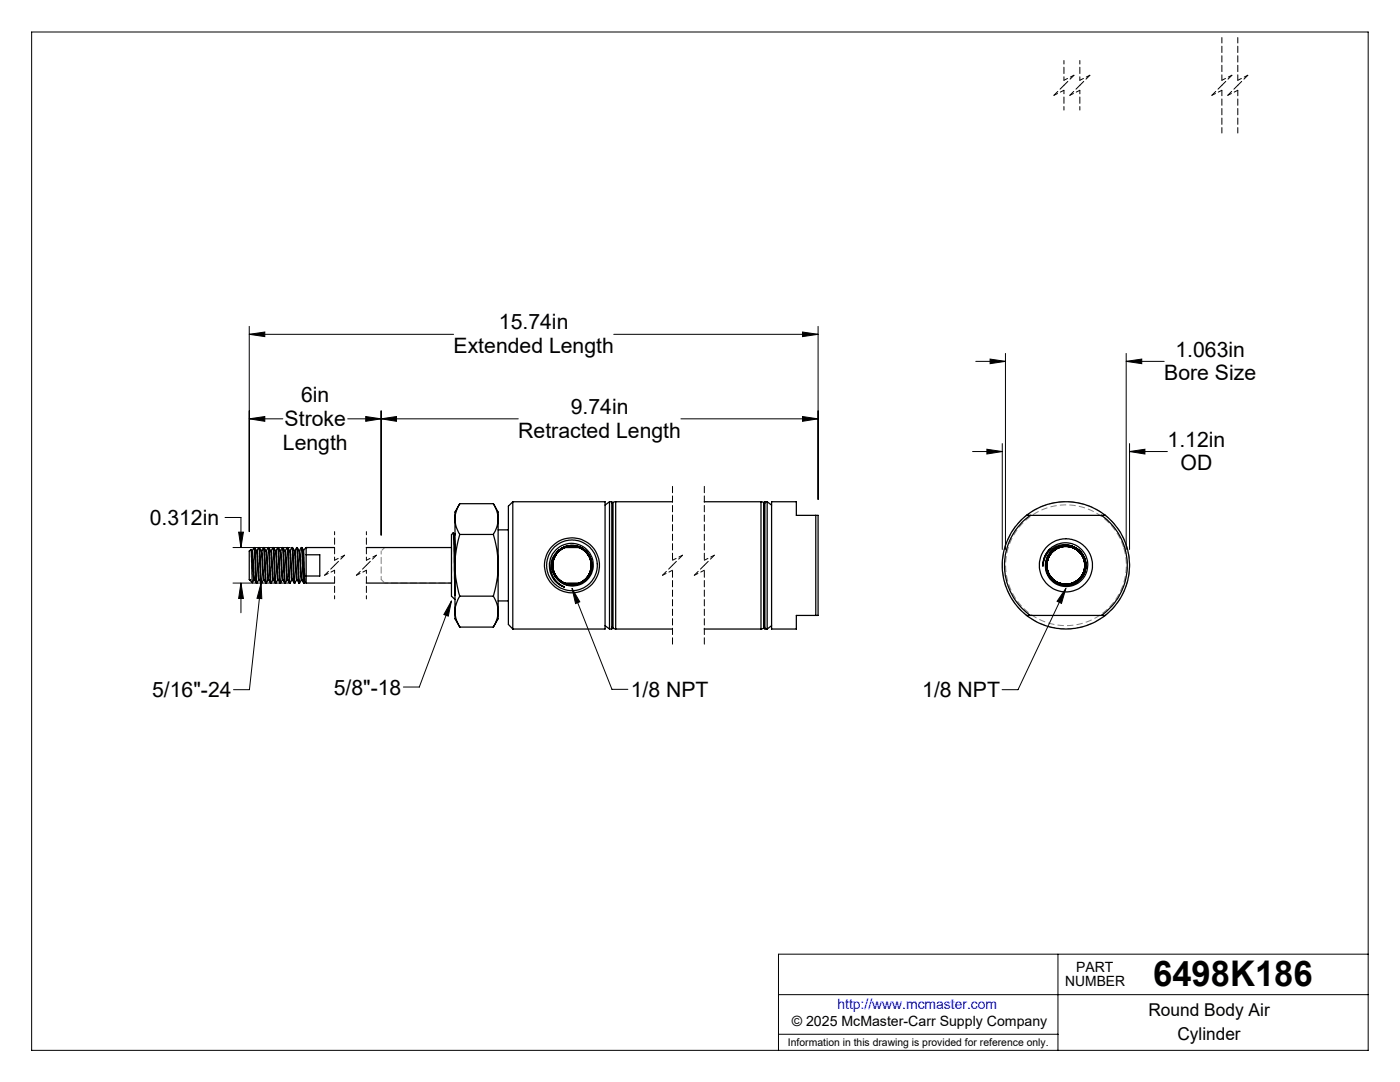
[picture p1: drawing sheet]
<svg xmlns="http://www.w3.org/2000/svg" width="279mm" height="216mm" viewBox="0 0 279 216" stroke-linecap="round" stroke-linejoin="round" font-family="sans-serif">
<g fill="none" stroke="#000" stroke-width=".2">
<path d="M6.3 6.4h266.7v203.2h-266.7zM49.7 66.7l3.1-.4v.9zM49.7 65.1v41M49.7 66.7h40.8M122.5 66.7h40.8M160.2 66.3l3.1 .4-3.1 .5zM163.3 65.1v34.6M194.7 72.1h6M197.6 71.6l3.1 .5-3.1 .5zM200.7 70.5v39.1M224.8 72.1l3.1-.5v1zM224.8 70.5v39.1"/>
<path d="M224.8 72.1h7.5M49.7 83.6l3.1-.5v1zM49.7 83.6h6.7M69.4 83.6h34M73 83.1l3.1 .5-3.1 .5zM76.1 83.6l3-.5v1zM76.1 82v24.8M135.9 83.6h27.4M160.2 83.1l3.1 .5-3.1 .5zM194.1 90.1h5.9M197 89.6l3 .5-3 .5zM200 88.5v21.1"/>
<path d="M225.4 90.1l3.1-.5v1zM225.4 88.5v21.1M225.4 90.1h7.6M44.9 103.3h3.2v6M46.5 109.3h11.4M46.5 116.3h11.4M47.6 106.2h1l-.5 3.1zM48.1 116.3l.5 3.1h-1zM48.1 116.3v6M52.1 116.3l.1 3.2-.9-.1zM52.1 116.3l-2.3 21.3h-3.2M90.1 119.9l-.6 3-.9-.3z"/>
<path d="M90.1 119.9l-6.4 17.2h-3.2M114.2 117.4l1.5 2.7-.8 .3zM114.2 117.4l7.9 20.1h3.2M212.7 117.4l-.9 3-.8-.4zM212.7 117.4l-9.5 20.2h-3.2M155.4 198.5h117.6M211.1 190.4v19.2M273 190.4h-117.6v19.2M155.4 206.4h55.7"/>
</g>
<path d="M224.3 109.3a12 12 0 0 0-20.1-5 12 12 0 0 0 5.2 20.1 12 12 0 0 0 15.1-14.2l-.2-.9" fill="none" stroke="#808080" stroke-width=".2" stroke-dasharray="1.3 .6" stroke-dashoffset="-.1" stroke-linecap="butt"/>
<path d="M224.9 109.1a12.7 12.7 0 0 0-21.2-5.2 12.7 12.7 0 0 0 5.5 21.1 12.7 12.7 0 0 0 15.9-14.9l-.2-1" fill="none" stroke="#808080" stroke-width=".2" stroke-dasharray="1.3 .6" stroke-dashoffset=".7" stroke-linecap="butt"/>
<path d="M212.3 12.1v3.9M212.3 18v4M215.5 12.1v3.9M215.5 18v4M66.8 106.1v5.7M66.8 113.8v5.7M73.1 106.1v5.7M73.1 113.8v5.7" fill="none" stroke="#000" stroke-width=".2" stroke-dasharray="1.3 .6" stroke-dashoffset=".6"/>
<g fill="none" stroke="#000" stroke-width=".2" stroke-dasharray="1.3 .6" stroke-dashoffset=".5">
<path d="M210.3 19l2-1M212.3 16l2-1M213.5 19l2-1M215.5 16l2-1M241.9 19l2-1M243.9 16l2-1M245 19l2-1M247 16l2-1M64.8 114.8l2-1M66.8 111.8l2-1M71.1 114.8l2-1M73.1 111.8l2-1"/>
<path d="M132.2 114.8l2-1M134.2 111.8l2-1M138.6 114.8l2-1M140.6 111.8l2-1"/>
</g>
<g fill="none" stroke="#000" stroke-width=".2" stroke-dasharray="1.3 .6" stroke-dashoffset=".2">
<path d="M212.3 17l-2 2M214.3 15l-2 2M215.5 17l-2 2M217.5 15l-2 2M243.9 7.5v8.5M243.9 17l-2 2M243.9 18v8.5M245.9 15l-2 2M247 7.5v8.5M247 17l-2 2M247 18v8.5M249 15l-2 2"/>
<path d="M66.8 112.8l-2 2M68.8 110.8l-2 2M73.1 112.8l-2 2M75.1 110.8l-2 2M134.2 112.8l-2 2M136.2 110.8l-2 2M140.6 112.8l-2 2M142.6 110.8l-2 2"/>
</g>
<path d="M134.2 96.9v14.9M140.6 96.9v14.9M134.2 113.8v14.9M140.6 113.8v14.9" fill="none" stroke="#000" stroke-width=".2" stroke-dasharray="1.3 .6" stroke-dashoffset="-.1"/>
<path d="M76.8 116.3h13.3M90.1 109.2h-13.3" fill="none" stroke="#808080" stroke-width=".2" stroke-dasharray="1.3 .6" stroke-dashoffset=".6"/>
<path d="M76.1 115.6l.7 .7M76.8 109.2l-.7 .8" fill="none" stroke="#808080" stroke-width=".2" stroke-dasharray="1.3 .6" stroke-dashoffset=".5"/>
<path d="M76.1 110v5.6" fill="none" stroke="#808080" stroke-width=".2" stroke-dasharray="1.3 .6" stroke-dashoffset=".7"/>
<path d="M90.1 116.3v-7.1" fill="none" stroke="#808080" stroke-width=".2" stroke-dasharray="1.3 .6" stroke-dashoffset="-.1"/>
<g fill="#000">
<path d="M49.7 66.7l3.1-.4v.9zM160.2 66.3l3.1 .4-3.1 .5zM47.6 106.2h1l-.5 3.1zM48.1 116.3l.5 3.1h-1zM49.7 83.6l3.1-.5v1zM73 83.1l3.1 .5-3.1 .5zM76.1 83.6l3-.5v1zM160.2 83.1l3.1 .5-3.1 .5zM197 89.6l3 .5-3 .5zM225.4 90.1l3.1-.5v1zM197.6 71.6l3.1 .5-3.1 .5zM224.8 72.1l3.1-.5v1z"/>
<path d="M52.1 116.3l.1 3.2-.9-.1zM90.1 119.9l-.6 3-.9-.3zM114.2 117.4l1.5 2.7-.8 .3zM212.7 117.4l-.9 3-.8-.4z"/>
</g>
<g fill="none" stroke="#000" stroke-width=".25">
<path d="M49.8 115.7h.1M49.8 115.7l.1 .1M50.1 109.6l.3 6.7M50.1 109.6l-.4 .4v5.6l.7 .7M50.1 109.6l.1 .3M50.2 109.9h.1M50.2 109.9l.5 5.8M50.3 109.9l.5 5.7 .4 .7M50.3 109.9l.4-.6 .5 7M50.7 109.3a1.47 1.47 0 0 1 .2 1.3l.4 5.7h-.1M50.8 115.7l-.4 .6M50.8 109.3l.4 .6"/>
<path d="M51.2 109.9h.1M51.2 109.9l.4 5.8M51.3 109.9l.3-.6 .5 7M51.3 109.9l.3 5a2.05 2.05 0 0 0 .5 1.4M51.6 109.3h.2l.1 1.7 .3 5.3h-.1M51.8 109.3a4.4 4.4 0 0 1 .5 2.7l.3 3.7M51.8 115.7l-.5 .6M52.1 109.9h.1l.1 .4 .3 4.3a2.43 2.43 0 0 0 .5 1.7M52.2 109.9l.4-.6 .5 7M52.6 109.3l.2 .2 .4 6.8M52.7 109.3l.4 .6M52.7 115.7h-.1l-.4 .6"/>
<path d="M53.1 109.9h.1M53.1 109.9l.4 5.8M53.1 116.3h.1M53.2 109.9l.3-.6 .4 5.7a1.47 1.47 0 0 0 .2 1.3M53.2 109.9l.3 4.7a2.64 2.64 0 0 0 .5 1.7M53.5 109.3h.2l.1 .7 .3 6.3M53.7 109.3l.3 .6M53.7 115.7h-.2l-.3 .6M54 109.9h.1M54 109.9l.5 5.8M54.1 109.9l.4-.6 .3 5.7a1.47 1.47 0 0 0 .3 1.3M54.1 109.9l.4 4.7a2.64 2.64 0 0 0 .4 1.7"/>
<path d="M54.5 109.3a1.47 1.47 0 0 1 .2 1.3l.4 5.7M54.6 115.7l-.5 .6M54.6 109.3l.4 .6M55 109.9h.1M55 109.9l.4 5.8M55.1 109.9l.3-.6 .5 7M55.1 109.9l.3 5.2 .1 .6 .4 .6M55.4 109.3a1.47 1.47 0 0 1 .3 1.3l.3 5.7h-.1M55.5 115.7l-.4 .6M55.6 109.3a5.7 5.7 0 0 1 .5 3.1l.2 3.3M55.9 109.9h.1l.1 .4 .3 4.6a2.05 2.05 0 0 0 .4 1.4M56 109.9l.4-.6 .4 7"/>
<path d="M56.3 115.7l-.3 .6M56.4 115.7h.1M56.4 109.3h.1l.1 .2 .3 6.8M56.5 109.3l.3 .6M56.8 109.9h.1M56.8 109.9l.5 5.8M56.8 116.3h.1M56.9 109.9l.4-.6 .4 6.8v.2h.2M56.9 109.9l.4 4.7a2.64 2.64 0 0 0 .4 1.7M57.3 109.3h.1l.1 .7 .4 6.3M57.4 109.3l.4 .6M57.4 115.7h-.1l-.4 .6"/>
<path d="M57.8 109.9h.1M57.8 109.9l.4 5.8M57.9 109.9l.3-.6 .5 7M57.9 109.9l.3 4.7a2.64 2.64 0 0 0 .5 1.7M58.2 109.3h.2l.1 .4 .3 6.6M58.3 115.7l-.4 .6M58.4 109.3l.3 .6M58.7 109.9h.1M58.7 109.9l.5 5.8M58.7 116.3h.1M58.8 109.9l.4-.6 .5 7M58.8 109.9l.4 4.7a2.64 2.64 0 0 0 .5 1.7"/>
<path d="M59.2 109.3a1.47 1.47 0 0 1 .2 1.3l.4 5.7M59.3 115.7l-.5 .6M59.3 109.3l.4 .6M59.7 116.3h.1M59.7 109.9h.1M59.7 109.9l.4 5.8M59.8 109.9l.3-.6 .5 7M59.8 109.9l.3 4.7a2.43 2.43 0 0 0 .5 1.7M60.1 109.3a1.47 1.47 0 0 1 .3 1.3l.3 5.7h-.1M60.3 109.3l.3 .5M60.3 115.7l-.5 .6M60.6 109.8l.3 6.2-.2 .3"/>
<path d="M60.9 116.1l.2 .2M61.1 109.3h.1M61.1 114.9v1.4M61.1 109.3v1.4M61.1 110.7v4.2M61.1 110.7h2.7v4.2h-2.7M61.1 116.3h5.6M61.1 109.3h5.6M61.1 109.3l-.5 .5M73.1 116.3h17M73.1 109.3h17M90.5 106.3l.3 12.5"/>
<path d="M90.5 106.3l-.4 .4v12.3l.7 .6M90.5 106.3l.1 .2M90.6 106.5h.1M90.6 106.5l.2 3.1M90.7 106.5l.1 .3M90.8 103.6a5.6 5.6 0 0 0 1 3M90.8 112.8v9.2M90.8 112.8a22.7 22.7 0 0 0 1 6.2M90.8 103.6v9.2M90.8 106.4l-.1 .1M91.8 100.5a5.9 5.9 0 0 0-1 3.1M91.8 119a6.2 6.2 0 0 0-1 3"/>
<path d="M91.8 106.6l-.7 3.1-.3 3.1M91.8 100.5l-1 1.7v1.4M91.8 100.5h6.7M91.8 106.6h6.7M91.8 119h6.7M98.5 100.5a5.9 5.9 0 0 1 .9 3.1M98.5 106.6l.7 3.1 .2 3.1M98.5 119a5.9 5.9 0 0 1 .9 3M98.5 100.5l.9 1.7v1.4M99.4 103.6a5.8 5.8 0 0 1-.9 3M99.4 103.6v9.2M99.4 112.8a22.7 22.7 0 0 1-.9 6.2"/>
<path d="M99.4 112.8v9.2M99.4 105.7h2.1M99.4 119.9h2.1M102.3 100.1h18.5v25.4h-18.5M102.3 100.1v25.4M102.3 100.1l-.8 .9v23.6l.8 .9M110.5 115.6l1 .9 1.1 .6M111.5 109.8a4.1 4.1 0 0 0 1.7 7 4.1 4.1 0 0 0 5.1-5.1 4.4 4.4 0 0 0-7.3-2 4.4 4.4 0 0 0 1.6 7.4M111.5 109.8a4.3 4.3 0 0 0 1.1 7.3M111.5 109.8a4 4 0 0 1 6.4 1.6 4 4 0 0 1-3.7 5.3 4 4 0 0 1-3.7-5.3 4 4 0 0 1 6.4-1.5 4 4 0 0 1-1.1 6.5 4 4 0 0 1-5.6-3.5 3.9 3.9 0 0 1 5.1-3.9 3.9 3.9 0 0 1 2 6.1 3.9 3.9 0 0 1-6.4 0 3.9 3.9 0 0 1 2.1-6.1 3.9 3.9 0 0 1 5 4 3.9 3.9 0 0 1-5.5 3.3 3.9 3.9 0 0 1-1-6.4 3.9 3.9 0 0 1 6.3 1.7 3.9 3.9 0 0 1-4.1 5.1 3.9 3.9 0 0 1-3.1-5.6 3.9 3.9 0 0 1 6.4-.8 3.9 3.9 0 0 1-1.6 6.2 3.8 3.8 0 0 1-4.8-2.2 3.8 3.8 0 0 1 1.9-5 3.8 3.8 0 0 1 5 1.8M112.7 116.3h2.9M112.7 109.3h2.9"/>
<path d="M114 109a3.8 3.8 0 0 0-3.2 5.6 3.8 3.8 0 0 0 6.4 .7 3.8 3.8 0 0 0-1.9-6.2 3.9 3.9 0 0 0-4.9 4.1 3.9 3.9 0 0 0 5.6 3.1 3.9 3.9 0 0 0 .8-6.3 3.9 3.9 0 0 0-6.3 1.7 3.9 3.9 0 0 0 4.1 5 3.9 3.9 0 0 0 2.9-5.8 3.9 3.9 0 0 0-6.4-.5 3.9 3.9 0 0 0 1.9 6.2 3.9 3.9 0 0 0 5.1-3.9 3.9 3.9 0 0 0-5.7-3.4 3.9 3.9 0 0 0-.7 6.6 3.9 3.9 0 0 0 6.3-2.2 3.9 3.9 0 0 0-4.6-4.7 3.9 3.9 0 0 0-2.6 6 3.9 3.9 0 0 0 6.6 .1 4 4 0 0 0-.7-5.3 4 4 0 0 0-5.4 .2M115.2 109.1l.2 .1M121.6 100.1v25.4M121.6 100.1h.5v25.4h-.5M121.6 100.1l-.8 .7M122.3 100.3v25M122.3 100.3l-.2 .1M122.9 100.1l-.6 .2M122.9 100.1v25.4M122.9 100.1h11.3M140.5 100.1h11.4M151.9 100.1l.5 .2"/>
<path d="M151.9 100.1v25.4M152.4 100.3v25M152.4 100.3l.2 .1M153.1 100.1v25.4M153.1 100.1h-.5v25.4h.5M153.1 100.1l.9 .7M154 100.1h4.9v2.7h4.4v20h-4.4v2.7h-4.9zM162.8 102.8v20M204.9 102.8a12.7 12.7 0 0 0 0 20M204.9 102.8a12.7 12.7 0 0 1 15.7 0M204.9 102.8h15.7M205.6 102.8a12.3 12.3 0 0 0 0 20"/>
<path d="M209.5 109.5a4.6 4.6 0 0 0-1.4 3.4M213 108.8a4 4 0 0 1 3.1 6.1 4 4 0 0 1-6.8 0 4 4 0 0 1 3.1-6.1 4 4 0 0 1 4.2 5.1 4 4 0 0 1-6.2 2 4 4 0 0 1 .3-6.5 3.9 3.9 0 0 1 5.9 2.7 3.9 3.9 0 0 1-4.6 4.5 3.9 3.9 0 0 1-2.6-5.9 3.9 3.9 0 0 1 6.6-.2 3.9 3.9 0 0 1-2.5 6.1 3.9 3.9 0 0 1-4.6-4.7 3.9 3.9 0 0 1 6.1-2.3 3.9 3.9 0 0 1-.3 6.5 3.9 3.9 0 0 1-5.9-2.9 3.9 3.9 0 0 1 5-4.2 3.9 3.9 0 0 1 1.8 6.3 3.9 3.9 0 0 1-6.4-.9 3.8 3.8 0 0 1 3.4-5.5 3.8 3.8 0 0 1 3.7 5.3 3.8 3.8 0 0 1-6.4 1.3 3.8 3.8 0 0 1 1.2-6.2 3.8 3.8 0 0 1 5.4 3.3 3.8 3.8 0 0 1-5.1 3.8 3.8 3.8 0 0 1-1.5-6.3 3.8 3.8 0 0 1 6.3 1.4 3.8 3.8 0 0 1-4 5.1 3.8 3.8 0 0 1-2.8-5.7 3.8 3.8 0 0 1 6.4-.2 3.8 3.8 0 0 1-2.4 5.8h-1.3l-.6-.2 .5 .2a3.8 3.8 0 0 0 4.4-4.4 3.8 3.8 0 0 0-5.8-2.5 3.8 3.8 0 0 0-.2 6.2 3.8 3.8 0 0 0 5.9-2.1 3.8 3.8 0 0 0-4.1-4.7 3.8 3.8 0 0 0-2.9 5.5 3.8 3.8 0 0 0 6.5 .6 3.8 3.8 0 0 0-2.3-6.1 3.8 3.8 0 0 0-4.5 4.8 3.8 3.8 0 0 0 6 2 3.8 3.8 0 0 0-.2-6.3 3.8 3.8 0 0 0-5.8 2.5 3.9 3.9 0 0 0 4.5 4.5 3.9 3.9 0 0 0 2.5-5.8 3.9 3.9 0 0 0-6.3-.3 3.9 3.9 0 0 0 2.3 6.2 3.9 3.9 0 0 0 4.4-5 3.9 3.9 0 0 0-6.5-1.4 3.9 3.9 0 0 0 1.2 6.1 3.9 3.9 0 0 0 5.5-2.9 3.9 3.9 0 0 0-4.3-4.5 3.9 3.9 0 0 0-3 5.8 3.9 3.9 0 0 0 6.5 .7 3.9 3.9 0 0 0-1.7-6.3 4 4 0 0 0-5.3 4.1 4 4 0 0 0 5.8 3.1 4 4 0 0 0 .6-6.6 4 4 0 0 0-6.3 2.1 4 4 0 0 0 4.4 5 4 4 0 0 0 2.8-6.1l-.9-1.1-1-.5M214.2 109.1a4.1 4.1 0 0 0-5.5 4.8 4.1 4.1 0 0 0 7 2 4.5 4.5 0 0 0-1.5-7.3 4.5 4.5 0 0 0-6.1 4.3M214.2 109.1a4.3 4.3 0 0 0-6.1 3.8M219.8 102.8a12.2 12.2 0 0 1 0 20M220.6 102.8a12.7 12.7 0 0 1 0 20M90.8 122a5.9 5.9 0 0 0 1 3.1M90.8 122v1.5l1 1.6M91.8 125.1h6.7M99.4 122a6 6 0 0 1-.9 3.1M99.4 122v1.5l-.9 1.6M120.8 124.8l.8 .7"/>
<path d="M122.1 125.2l.2 .1M122.3 125.3l.6 .2M122.9 125.5h11.3M140.5 125.5h11.4M152.4 125.3l-.5 .2M152.6 125.2l-.2 .1M154 124.8l-.9 .7M204.9 122.8a12.7 12.7 0 0 0 15.7 0M204.9 122.8h15.7"/>
<circle cx="114.2" cy="112.8" r="5.1"/>
<circle cx="114.2" cy="112.8" r="5.5"/>
<circle cx="212.7" cy="112.8" r="5.3"/>
</g>
<text font-size="7.1" x="230.1" y="196.8">6498K186</text>
<g font-size="4.2">
<text x="99.6" y="65.7">15.74in</text>
<text x="90.5" y="70.5">Extended Length</text>
<text x="234.6" y="71.1">1.063in</text>
<text x="232.3" y="75.9">Bore Size</text>
<text x="60.1" y="80.3">6in</text>
<text x="113.9" y="82.6">9.74in</text>
<text x="56.5" y="89.7">Length</text>
<text x="56.8" y="85">Stroke</text>
<text x="103.4" y="87.4">Retracted Length</text>
<text x="233" y="89.1">1.12in</text>
<text x="235.6" y="93.9">OD</text>
<text x="29.9" y="104.7">0.312in</text>
<text x="30.4" y="139.1">5/16&quot;-24</text>
<text x="66.6" y="138.6">5/8&quot;-18</text>
<text x="125.9" y="139.1">1/8 NPT</text>
<text x="184.1" y="139.1">1/8 NPT</text>
</g>
<g font-size="3.5">
<text x="229.2" y="202.8">Round Body Air</text>
<text x="235" y="207.5">Cylinder</text>
</g>
<g font-size="2.8">
<text x="212.6" y="196.8">NUMBER</text>
<text x="214.8" y="194">PART</text>
<text x="158" y="204.8">© 2025 McMaster-Carr Supply Company</text>
</g>
<text font-size="2.8" fill="#00f" x="167.1" y="201.4">http://www.mcmaster.com</text>
<text font-size="2.1" x="157.3" y="208.6">Information in this drawing is provided for reference only.</text>
</svg>
